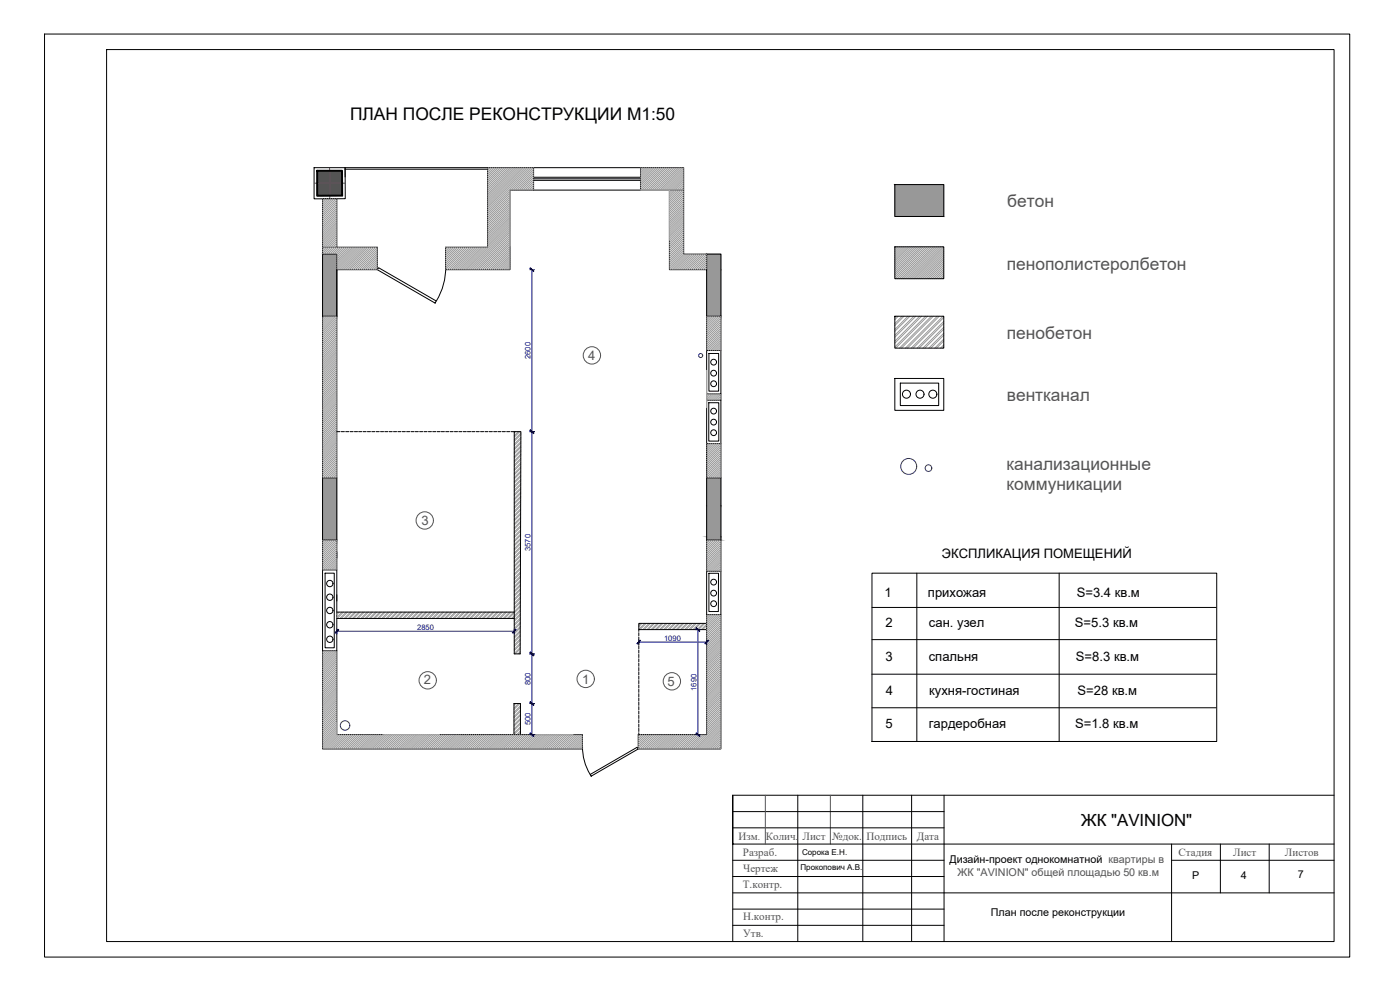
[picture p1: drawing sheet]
<svg xmlns="http://www.w3.org/2000/svg" width="420mm" height="297mm" viewBox="0 0 420 297" stroke-linecap="round" stroke-linejoin="round" font-family="sans-serif">
<path d="M13.4 10.2h391.7v277h-391.7zM32 14.9h368.4v267.6h-368.4z" fill="none" stroke="#000" stroke-width=".3"/>
<!-- layer: RAMKA0 -->
<g fill="none" stroke="#000" stroke-width=".3">
<path d="M219.9 238.6h180.5M239.4 238.6v43.9M258.9 238.6v43.9M273.6 238.6v43.9M283.3 238.6v43.9M219.9 258.1h63.4M219.9 248.4h63.4M219.9 243.5h63.4M351.6 253.3v29.2M351.6 258.1h48.8M366.3 253.3v14.6M380.9 253.3v14.6"/>
<path d="M400.4 253.3h-180.5v-14.7v43.9M219.9 267.9h180.5M219.9 263h63.4M219.9 272.8h63.4M219.9 277.6h63.4"/>
</g>
<path d="M229.7 238.6v14.7M249.2 238.6v14.7" fill="none" stroke="#545454" stroke-width=".3"/>
<g fill="#989898" stroke="#989898" stroke-width=".3">
<path d="M268.5 55.4l14.7 9.6v-9.6zM268.5 55.4l14.7 9.6h-14.7z"/>
<path d="M212.1 76.2l4.3 4.7v-4.7zM212.1 76.2l4.3 4.7h-4.3z"/>
<path d="M96.8 76.2l4.3 4.7v-4.7zM96.8 76.2l4.3 4.7h-4.3z"/>
<path d="M212.1 80.9l4.3 14v-14zM212.1 80.9l4.3 14h-4.3z"/>
<path d="M96.8 80.9l4.3 14v-14zM96.8 80.9l4.3 14h-4.3z"/>
<path d="M212.1 143.4l4.3 8.4v-8.4zM212.1 143.4l4.3 8.4h-4.3z"/>
<path d="M212.1 151.8l4.3 9.3v-9.3zM212.1 151.8l4.3 9.3h-4.3z"/>
<path d="M212.1 161.1l4.3 .9v-.9zM212.1 161.1l4.3 .9h-4.3z"/>
<path d="M96.8 143.4l4.3 18.6v-18.6zM96.8 143.4l4.3 18.6h-4.3z"/>
</g>
<g fill="none" stroke="#000" stroke-width=".3">
<path d="M103.6 50.3h42.7M103.6 50.8h42.7M160.1 53.7h32.1M160.1 54.1h32.1M160.1 53.2h32.1M268.5 55.4h14.7v9.6h-14.7zM268.5 74.1h14.7v9.5h-14.7zM268.5 94.9h14.7v9.6h-14.7zM212.8 106.1h2.9v11.3h-2.9zM268.5 113.6h14.7v9.5h-14.7zM270.2 114.9h11.5v6.8h-11.5zM101.1 129.5h1"/>
<path d="M102.4 129.5h1M103.7 129.5h1M105.1 129.5h.9M106.4 129.5h.9M107.6 129.5h1M109 129.5h.9M110.3 129.5h.9M111.6 129.5h.9M112.9 129.5h.9M114.2 129.5h.9M115.5 129.5h.9M116.8 129.5h.9"/>
<path d="M118.1 129.5h.9M119.4 129.5h.9M120.7 129.5h1M122 129.5h1M123.3 129.5h1M124.6 129.5h.9M125.9 129.5h1M127.2 129.5h1M128.6 129.5h.9M129.9 129.5h.9M131.2 129.5h.9M132.4 129.5h1"/>
<path d="M133.8 129.5h.9M135.1 129.5h.9M136.4 129.5h.9M137.7 129.5h.9M139 129.5h.9M140.3 129.5h1M141.6 129.5h.9M142.9 129.5h.9M144.2 129.5h.9M145.5 129.5h1M146.8 129.5h1M148.2 129.5h.9"/>
<path d="M149.4 129.5h1M150.7 129.5h1M152 129.5h1M153.4 129.5h.9M212.7 120.8h3v11.5h-3zM97.6 172h2.7v22.4h-2.7zM212.8 172h2.8v11.5h-2.8zM261.7 172h103.5v50.5h-103.5zM275.2 172v50.5M317.9 172v50.5M191.7 188.9v.6M191.7 189.8v1"/>
<path d="M191.7 191.1v1M191.7 192.5v.9M191.7 193.7v1M191.7 195v1M191.7 196.4v.9M191.7 197.7v.9M191.7 199v.9M261.7 182.3h103.3M261.7 191.9h103.3M191.7 200.3v.9M191.7 201.6v.9M191.7 202.9v.9"/>
<path d="M191.7 204.2v.9M191.7 205.5v.9M191.7 206.8v.9M191.7 208.1v1M191.7 209.4v1M191.7 210.7v.9M191.7 212v1M191.7 213.3v1M191.7 214.6v1M191.7 216v.9M191.7 217.3v.9M191.7 218.5v1"/>
<path d="M191.7 219.9v.5M261.6 202.3h103.4M261.7 212.4h103.3M261.7 222.5h103.3"/>
<circle cx="214.2" cy="112" r=".87"/>
<circle cx="214.2" cy="108.7" r=".87"/>
<circle cx="214.2" cy="115.1" r=".87"/>
<circle cx="272" cy="118.3" r="1.21"/>
<circle cx="276.1" cy="118.3" r="1.21"/>
<circle cx="280" cy="118.3" r="1.21"/>
<circle cx="214.2" cy="123.4" r=".87"/>
<circle cx="214.2" cy="126.7" r=".87"/>
<circle cx="214.2" cy="129.8" r=".87"/>
<circle cx="99" cy="179.2" r=".95"/>
<circle cx="99" cy="175.1" r=".95"/>
<circle cx="214.2" cy="174.7" r=".87"/>
<circle cx="214.2" cy="178" r=".87"/>
<circle cx="99" cy="183.2" r=".95"/>
<circle cx="99" cy="191.8" r=".95"/>
<circle cx="99" cy="187.4" r=".95"/>
<circle cx="214.2" cy="181.1" r=".87"/>
</g>
<g fill="none" stroke="#989898" stroke-width=".3">
<path d="M96.8 59.6v.1M97.4 59.6l-.6 .7M98 59.6l-1.2 1.2M98.6 59.6l-1.8 1.8M99.2 59.6l-2.4 2.4M99.8 59.6l-3 3M100.4 59.6l-3.6 3.6M101 59.6l-4.2 4.2M146.6 50.3l-.3 .3M147.2 50.3l-.9 .9M147.8 50.3l-1.5 1.5M148.4 50.3l-2.1 2.1"/>
<path d="M149 50.3l-2.7 2.7M149.5 50.3l-3.2 3.3M150.1 50.3l-3.8 3.9M150.7 50.3l-4.4 4.4M151.3 50.3l-5 5M151.9 50.3l-5.6 5.6M152.5 50.3l-6.2 6.2M153.1 57.4l-6.8 6.7M153.1 57.9l-6.8 6.8M153.1 58.5l-6.8 6.8M153.1 59.1l-6.8 6.8M153.1 59.7l-6.8 6.7"/>
<path d="M153.1 50.3l-6.8 6.8M153.7 50.3l-7.4 7.4M154.2 50.3l-7.9 8M154.8 50.3l-8.5 8.5M155.4 50.3l-9.1 9.1M156 50.3l-9.7 9.7M156.6 50.3l-10.3 10.3M157.2 50.3l-10.9 10.9M157.8 50.3l-11.5 11.5M158.4 50.3l-12.1 12M158.9 50.3l-12.6 12.6M159.5 50.3l-13.2 13.2"/>
<path d="M160.1 50.3l-6.7 6.7M160.1 50.9l-6.1 6.1M160.1 51.5l-5.5 5.5M160.1 52.1l-4.9 4.9M160.1 52.6l-4.3 4.4M160.1 53.2l-3.8 3.8M160.1 53.8l-3.2 3.2M160.1 54.4l-2.6 2.6M160.1 55l-2 2M160.1 55.6l-1.4 1.4M160.1 56.1l-.8 .9M160.1 56.7l-.3 .3"/>
<path d="M192.3 50.3l-.1 .2M192.9 50.3l-.7 .8M193.5 50.3l-1.3 1.4M194.1 50.3l-1.9 1.9M194.7 50.3l-2.5 2.5M195.3 50.3l-3.1 3.1M195.9 50.3l-3.7 3.7M196.5 50.3l-4.3 4.3M197 50.3l-4.8 4.9M197.6 50.3l-5.4 5.4M198.2 50.3l-6 6M198.8 50.3l-6.6 6.6"/>
<path d="M199.4 50.3l-6.7 6.7M200 50.3l-6.7 6.7M200.6 50.3l-6.7 6.7M201.2 50.3l-6.7 6.7M201.7 50.3l-6.7 6.7M202.3 50.3l-6.7 6.7M202.9 50.3l-6.7 6.7M203.5 50.3l-6.7 6.7M204.1 50.3l-6.7 6.7M204.7 50.3l-6.7 6.7M205.2 53.4l-4.3 4.2M205.2 53.9l-4.3 4.3"/>
<path d="M205.2 54.5l-4.3 4.3M205.2 55.1l-4.3 4.3M205.2 55.7l-4.3 4.3M205.2 56.3l-4.3 4.3M205.2 56.9l-4.3 4.2M205.2 50.4l-6.7 6.6M205.2 51l-6.1 6M205.2 51.6l-5.5 5.4M205.2 52.2l-4.9 4.8M205.2 52.8l-4.3 4.2M205.2 57.4l-4.3 4.3M205.2 58l-4.3 4.3"/>
<path d="M205.2 58.6l-4.3 4.3M205.2 59.2l-4.3 4.3M205.2 59.8l-4.3 4.3M101.1 70.1l-4.3 4.3M101.1 70.6l-4.3 4.3M101.1 71.2l-4.3 4.3M101.1 71.8l-4.3 4.3M101.1 72.4l-3.8 3.8M101.1 73l-3.2 3.2M101.1 73.6l-2.7 2.6M101.1 60.1l-4.3 4.3M101.1 60.7l-4.3 4.3"/>
<path d="M101.1 61.3l-4.3 4.2M101.1 61.9l-4.3 4.2M101.1 62.5l-4.3 4.2M101.1 63l-4.3 4.3M101.1 63.6l-4.3 4.3M101.1 64.2l-4.3 4.3M101.1 64.8l-4.3 4.3M101.1 65.4l-4.3 4.3M101.1 66l-4.3 4.2M101.1 66.6l-4.3 4.2M101.1 67.1l-4.3 4.3M101.1 67.7l-4.3 4.3"/>
<path d="M101.1 68.3l-4.3 4.3M101.1 68.9l-4.3 4.3M101.1 69.5l-4.3 4.3M101.1 74.2l-2.1 2M101.7 74.2l-2.1 2M102.2 74.2l-2 2M102.8 74.2l-2 2M103.4 74.2l-2.3 2.3M104 74.2l-2.9 2.9M104.6 74.2l-3.5 3.5M105.2 74.2l-4.1 4.1M105.8 74.2l-4.7 4.6"/>
<path d="M106.3 74.2l-5.2 5.2M106.9 74.2l-5.8 5.8M107.5 74.2l-6.4 6.4M108.1 74.2l-6.7 6.7M108.7 74.2l-6.7 6.7M109.3 74.2l-6.7 6.7M109.9 74.2l-6.7 6.7M110.4 74.2l-6.7 6.7M111 74.2l-6.7 6.7M111.6 74.2l-6.7 6.7M112.2 74.2l-6.7 6.7M112.8 74.2l-6.7 6.7"/>
<path d="M113.2 74.4l-6.5 6.5M113.2 74.9l-5.9 6M113.2 75.5l-5.3 5.4M113.2 76.1l-4.8 4.8M113.2 76.7l-4.2 4.2M113.2 77.3l-3.6 3.6M113.2 77.9l-3 3M113.2 78.5l-2.4 2.4M113.2 79.1l-1.8 1.8M113.2 79.6l-1.2 1.3M133.9 74.2l-.2 .2M134.5 74.2l-.8 .7"/>
<path d="M135.1 74.2l-1.4 1.3M135.7 74.2l-2 1.9M136.3 74.2l-2.6 2.5M136.8 74.2l-3.1 3.1M137.4 74.2l-3.7 3.7M138 74.2l-4.3 4.3M138.6 74.2l-4.9 4.9M139.2 74.2l-5.5 5.4M139.8 74.2l-6.1 6M140.4 74.2l-6.7 6.6M141 74.2l-6.8 6.7M141.5 74.2l-6.7 6.7"/>
<path d="M142.1 74.2l-6.7 6.7M142.7 74.2l-6.7 6.7M143.3 74.2l-6.7 6.7M143.9 74.2l-6.8 6.7M144.5 74.2l-6.8 6.7M145 74.2l-6.7 6.7M145.6 74.2l-6.7 6.7M146.2 74.2l-6.7 6.7M153.1 60.3l-6.8 6.7M153.1 60.9l-6.8 6.7M153.1 61.4l-6.8 6.8M153.1 62l-6.8 6.8"/>
<path d="M153.1 62.6l-6.8 6.8M153.1 63.2l-6.8 6.8M153.1 63.8l-6.8 6.7M153.1 64.4l-6.8 6.7M153.1 65l-6.8 6.7M153.1 65.5l-6.8 6.8M153.1 66.1l-6.8 6.8M153.1 66.7l-6.8 6.8M153.1 67.3l-6.8 6.8M153.1 67.9l-13 13M153.1 68.5l-12.4 12.4M153.1 69.1l-11.8 11.8"/>
<path d="M153.1 69.7l-11.3 11.2M153.1 70.2l-10.7 10.7M153.1 70.8l-10.1 10.1M153.1 71.4l-9.5 9.5M153.1 72l-8.9 8.9M153.1 72.6l-8.3 8.3M153.1 73.2l-7.7 7.7M153.1 73.8l-7.1 7.1M153.1 74.4l-6.6 6.5M153.1 74.9l-6 6M153.1 75.5l-5.4 5.4M153.1 76.1l-4.8 4.8"/>
<path d="M153.1 76.7l-4.2 4.2M153.1 77.3l-3.6 3.6M153.1 77.9l-3 3M153.1 78.5l-2.4 2.4M153.1 79.1l-1.9 1.8M153.1 79.6l-1.3 1.3M205.2 60.4l-4.3 4.3M205.2 61l-4.3 4.2M205.2 61.5l-4.3 4.3M205.2 62.1l-4.3 4.3M205.2 62.7l-4.3 4.3M205.2 63.3l-4.3 4.3"/>
<path d="M205.2 63.9l-4.3 4.3M205.2 64.5l-4.3 4.3M205.2 65l-4.3 4.4M205.2 65.6l-4.3 4.3M205.2 66.2l-4.3 4.3M205.2 66.8l-4.3 4.3M205.2 67.4l-4.3 4.3M205.2 68l-4.3 4.3M205.2 68.6l-4.3 4.3M205.2 69.1l-4.3 4.4M205.2 69.7l-4.3 4.4M205.2 70.3l-4.3 4.3"/>
<path d="M205.2 70.9l-4.3 4.3M205.2 71.5l-4.3 4.3M205.2 72.1l-4.3 4.3M205.2 72.7l-4.3 4.3M205.2 73.3l-4.3 4.3M205.2 73.8l-4.3 4.4M205.2 74.4l-4.3 4.3M205.2 75l-4.3 4.3M205.2 75.6l-4.3 4.3M205.2 76.2l-4.3 4.3M205.7 76.2l-4.6 4.7M206.3 76.2l-4.6 4.7"/>
<path d="M206.9 76.2l-4.7 4.7M207.5 76.2l-4.7 4.7M208.1 76.2l-4.7 4.7M208.6 76.2l-4.6 4.7M209.2 76.2l-4.6 4.7M209.8 76.2l-4.6 4.7M210.4 76.2l-4.6 4.7M211 76.2l-4.7 4.7M211.6 76.2l-4.7 4.7M212.1 79.3l-1.7 1.6M212.1 76.3l-4.6 4.6M212.1 76.9l-4 4"/>
<path d="M212.1 77.5l-3.4 3.4M212.1 78.1l-2.8 2.8M212.1 78.7l-2.3 2.2M212.1 79.9l-1.1 1M268.9 74.1l-.4 .3M269.4 74.1l-.9 .8M270 74.1l-1.5 1.4M270.6 74.1l-2.1 2M271.2 74.1l-2.7 2.6M271.8 74.1l-3.3 3.2M272.4 74.1l-3.9 3.8M273 74.1l-4.5 4.4"/>
<path d="M273.5 74.1l-5 5M274.1 74.1l-5.6 5.5M274.7 74.1l-6.2 6.1M275.3 74.1l-6.8 6.7M275.9 74.1l-7.4 7.3M276.5 74.1l-8 7.9M277.1 74.1l-8.6 8.5M277.7 74.1l-9.2 9.1M278.2 74.1l-9.5 9.5M278.8 74.1l-9.5 9.5M279.4 74.1l-9.5 9.5M280 74.1l-9.5 9.5"/>
<path d="M280.6 74.1l-9.6 9.5M281.2 74.1l-9.6 9.5M281.8 74.1l-9.6 9.5M282.3 74.1l-9.5 9.5M282.9 74.1l-9.5 9.5M283.2 74.3l-9.2 9.3M283.2 74.9l-8.7 8.7M283.2 75.5l-8.1 8.1M283.2 76.1l-7.5 7.5M283.2 76.7l-6.9 6.9M283.2 77.3l-6.3 6.3M283.2 77.8l-5.7 5.8"/>
<path d="M283.2 78.4l-5.1 5.2M283.2 79l-4.6 4.6M283.2 79.6l-4 4M97.4 94.9l-.6 .6M97.9 94.9l-1.1 1.1M98.5 94.9l-1.7 1.7M99.1 94.9l-2.3 2.3M99.7 94.9l-2.9 2.9M100.3 94.9l-3.5 3.5M100.9 94.9l-4.1 4.1M101.1 95.3l-4.3 4.2M101.1 95.9l-4.3 4.2"/>
<path d="M101.1 96.4l-4.3 4.3M101.1 97l-4.3 4.3M101.1 97.6l-4.3 4.3M101.1 98.2l-4.3 4.3M101.1 98.8l-4.3 4.3M101.1 99.4l-4.3 4.2M101.1 100l-4.3 4.2M113.2 80.2l-.7 .7M113.2 80.8l-.1 .1M153.1 80.2l-.7 .7M153.1 80.8l-.1 .1M212.1 80.4l-.5 .5"/>
<path d="M212.3 94.9l-.2 .2M212.9 94.9l-.8 .8M213.4 94.9l-1.3 1.4M214 94.9l-1.9 1.9M214.6 94.9l-2.5 2.5M215.2 94.9l-3.1 3.1M215.8 94.9l-3.7 3.7M216.4 94.9l-4.3 4.3M216.4 95.5l-4.3 4.3M216.4 96.1l-4.3 4.3M216.4 96.7l-4.3 4.2M216.4 97.3l-4.3 4.2"/>
<path d="M216.4 97.8l-4.3 4.3M216.4 98.4l-4.3 4.3M216.4 99l-4.3 4.3M216.4 99.6l-4.3 4.3M269 94.9l-.5 .4M269.6 94.9l-1.1 1M270.7 94.9l-2.2 2.2M271.3 94.9l-2.8 2.8M272.5 94.9l-4 4M273.1 94.9l-4.6 4.5M274.3 94.9l-5.8 5.7M274.9 94.9l-6.4 6.3"/>
<path d="M276 94.9l-7.5 7.5M276.6 94.9l-8.1 8.1M277.8 94.9l-9.3 9.2M278.4 94.9l-9.6 9.6M279.5 94.9l-9.6 9.6M280.1 94.9l-9.6 9.6M281.3 94.9l-9.6 9.6M281.9 94.9l-9.6 9.6M283 94.9l-9.5 9.6M283.2 80.2l-3.4 3.4M283.2 80.8l-2.8 2.8M283.2 81.3l-2.2 2.3"/>
<path d="M283.2 81.9l-1.6 1.7M283.2 82.5l-1 1.1M283.2 83.1l-.5 .5M283.2 96.4l-8 8.1M283.2 98.2l-6.2 6.3M283.2 100l-4.4 4.5M283.2 95.3l-9.1 9.2M283.2 97l-7.4 7.5M283.2 98.8l-5.6 5.7M101.1 100.6l-4.3 4.2M101.1 101.1l-4.3 4.3M101.1 101.7l-4.3 4.3"/>
<path d="M101.1 102.3l-4.3 4.3M101.1 102.9l-4.3 4.3M101.1 103.5l-4.3 4.3M101.1 104.1l-4.3 4.2M101.1 104.7l-4.3 4.2M101.1 105.3l-4.3 4.2M101.1 105.8l-4.3 4.3M101.1 106.4l-4.3 4.3M101.1 107l-4.3 4.3M101.1 107.6l-4.3 4.3M101.1 108.2l-4.3 4.3M101.1 108.8l-4.3 4.2"/>
<path d="M101.1 109.4l-4.3 4.2M101.1 109.9l-4.3 4.3M101.1 110.5l-4.3 4.3M101.1 111.1l-4.3 4.3M101.1 111.7l-4.3 4.3M101.1 112.3l-4.3 4.3M101.1 112.9l-4.3 4.3M101.1 113.4l-4.3 4.3M101.1 114l-4.3 4.3M101.1 114.6l-4.3 4.3M101.1 115.2l-4.3 4.3M101.1 115.8l-4.3 4.3"/>
<path d="M101.1 116.4l-4.3 4.3M101.1 117l-4.3 4.3M101.1 117.5l-4.3 4.3M101.1 118.1l-4.3 4.3M101.1 118.7l-4.3 4.3M101.1 119.3l-4.3 4.3M101.1 119.9l-4.3 4.3M212.4 118.2l-.3 .3M213 118.2l-.9 .9M213.6 118.2l-1.5 1.5M214.2 118.2l-1.9 1.9M214.7 118.2l-1.8 1.9"/>
<path d="M215.3 118.2l-1.8 1.9M215.9 118.2l-1.8 1.9M216.4 104.3l-.9 .8M216.4 100.2l-4.3 4.3M216.4 100.8l-4.3 4.2M216.4 101.4l-3.8 3.7M216.4 102l-3.2 3.1M216.4 102.5l-2.7 2.6M216.4 103.1l-2.1 2M216.4 103.7l-1.5 1.4M216.4 104.9l-.3 .2M216.4 118.3l-1.7 1.8"/>
<path d="M216.4 118.9l-1.1 1.2M216.4 119.5l-.6 .6M283.2 101.7l-2.7 2.8M283.2 103.5l-.9 1M283.2 100.6l-3.9 3.9M283.2 102.3l-2.1 2.2M283.2 104.1l-.3 .4M101.1 120.5l-4.3 4.3M101.1 121l-4.3 4.4M101.1 121.6l-4.3 4.4M101.1 122.2l-4.3 4.3M101.1 122.8l-4.3 4.3"/>
<path d="M101.1 123.4l-4.3 4.3M101.1 124l-4.3 4.3M101.1 124.6l-4.3 4.3M101.1 125.2l-4.3 4.3M101.1 125.7l-4.3 4.4M101.1 126.3l-4.3 4.3M101.1 126.9l-4.3 4.3M101.1 127.5l-4.3 4.3M101.1 128.1l-4.3 4.3M101.1 128.7l-4.3 4.3M101.1 129.3l-4.3 4.3M101.1 129.9l-4.3 4.3"/>
<path d="M101.1 130.4l-4.3 4.3M101.1 131l-4.3 4.3M101.1 131.6l-4.3 4.3M101.1 132.2l-4.3 4.3M101.1 132.8l-4.3 4.3M101.1 133.4l-4.3 4.3M101.1 134l-4.3 4.2M101.1 134.5l-4.3 4.3M101.1 135.1l-4.3 4.3M101.1 135.7l-4.3 4.3M101.1 136.3l-4.3 4.3M101.1 136.9l-4.3 4.3"/>
<path d="M101.1 137.5l-4.3 4.3M101.1 138.1l-4.3 4.2M101.1 138.7l-4.3 4.2M101.1 139.2l-4.2 4.2M101.1 139.8l-3.6 3.6M154.7 129.5l-.4 .4M155.6 129.5l-1.3 1.2M156 129.5l-1.7 1.7M156.3 137.6l-2 1.9M156.3 138.8l-2 2M156.3 136.7l-2 2M156.3 138l-2 1.9"/>
<path d="M156.3 139.2l-2 2M156.3 130l-2 2M156.3 131.2l-2 2M156.3 132.5l-2 2M156.3 133.8l-2 1.9M156.3 135l-2 2M156.3 136.3l-2 2M156.3 130.4l-2 2M156.3 131.7l-2 2M156.3 132.9l-2 2M156.3 134.2l-2 2M156.3 135.4l-2 2"/>
<path d="M212.2 133.1l-.1 .1M212.8 133.1l-.7 .7M213.3 133.1l-1.2 1.3M213.9 133.1l-1.8 1.9M214.5 133.1l-2.4 2.4M215.1 133.1l-3 3M215.7 133.1l-3.6 3.6M216.3 133.1l-4.2 4.2M216.4 135.4l-4.3 4.2M216.4 136.5l-4.3 4.3M216.4 137.1l-4.3 4.3M216.4 133.6l-4.3 4.3"/>
<path d="M216.4 134.2l-4.3 4.3M216.4 134.8l-4.3 4.3M216.4 135.9l-4.3 4.3M216.4 137.7l-4.3 4.3M216.4 138.3l-4.3 4.3M216.4 138.9l-4.3 4.3M216.4 139.5l-3.9 3.9M101.1 140.4l-3 3M101.1 141l-2.4 2.4M101.1 141.6l-1.8 1.8M101.1 142.2l-1.2 1.2M101.1 142.8l-.7 .6"/>
<path d="M101.1 143.4h-.1M156.2 150.2l-1.9 1.9M156.2 151.4l-1.9 1.9M156.2 151.8l-1.9 2M156.2 152.7l-1.9 1.9M156.2 153.9l-1.9 1.9M156.2 155.2l-1.9 1.9M156.2 156.4l-1.9 2M156.2 157.7l-1.9 1.9M156.2 159l-1.9 1.9M156.2 150.6l-1.9 1.9M156.2 153.1l-1.9 1.9"/>
<path d="M156.2 154.4l-1.9 1.9M156.2 155.6l-1.9 1.9M156.2 156.9l-1.9 1.9M156.2 158.1l-1.9 1.9M156.2 159.4l-1.9 1.9M156.3 140.1l-2 1.9M156.3 141.3l-2 2M156.3 142.6l-2 1.9M156.3 143.9l-2 1.9M156.3 145.1l-2 1.9M156.3 146.4l-2 1.9M156.3 147.6l-2 2"/>
<path d="M156.3 148.9l-2 1.9M156.3 140.5l-2 2M156.3 141.7l-2 2M156.3 143l-2 2M156.3 144.3l-2 1.9M156.3 145.5l-2 2M156.3 146.8l-2 1.9M156.3 148.1l-2 1.9M156.3 149.3l-2 1.9M216.4 140.1l-3.4 3.3M216.4 140.6l-2.8 2.8M216.4 141.2l-2.2 2.2"/>
<path d="M216.4 141.8l-1.6 1.6M216.4 142.4l-1 1M216.4 143l-.4 .4M97.1 162l-.3 .3M97.6 162l-.8 .9M98.2 162l-1.4 1.5M98.8 162l-2 2.1M99.4 162l-2.6 2.6M100 162l-3.2 3.2M100.6 162l-3.8 3.8M101.1 162.1l-4.3 4.3M101.1 162.7l-4.3 4.3"/>
<path d="M101.1 163.3l-4.3 4.3M101.1 163.8l-4.3 4.4M101.1 164.4l-4.3 4.4M101.1 165l-4.3 4.3M101.1 165.6l-4.3 4.3M101.1 166.2l-4.3 4.3M101.1 166.8l-4.2 4.2M101.1 167.4l-3.6 3.6M101.1 168l-3 3M101.1 168.5l-2.4 2.5M101.1 169.1l-1.8 1.9M101.1 169.7l-1.3 1.3"/>
<path d="M101.1 170.3l-.7 .7M101.1 170.9l-.1 .1M156.2 177.9l-1.9 1.8M156.2 179.1l-1.9 1.9M156.2 177.1l-1.9 1.8M156.2 178.3l-1.9 1.8M156.2 179.5l-1.9 1.9M156.2 164l-1.9 1.9M156.2 165.3l-1.9 1.8M156.2 166.6l-1.9 1.8M156.2 167.8l-1.9 1.9M156.2 169.1l-1.9 1.8"/>
<path d="M156.2 170.3l-1.9 1.9M156.2 171.6l-1.9 1.9M156.2 172.8l-1.9 1.9M156.2 174.1l-1.9 1.9M156.2 175.4l-1.9 1.8M156.2 176.6l-1.9 1.8M156.2 164.4l-1.9 1.9M156.2 165.7l-1.9 1.9M156.2 167l-1.9 1.8M156.2 168.2l-1.9 1.9M156.2 169.5l-1.9 1.8M156.2 170.7l-1.9 1.9"/>
<path d="M156.2 172l-1.9 1.9M156.2 173.2l-1.9 1.9M156.2 174.5l-1.9 1.9M156.2 175.8l-1.9 1.8M156.2 160.2l-1.9 2M156.2 161.5l-1.9 1.9M156.2 162.7l-1.9 1.9M156.2 160.7l-1.9 1.8M156.2 161.9l-1.9 1.9M156.2 163.2l-1.9 1.9M212.5 162l-.4 .5M213.1 162l-1 1.1"/>
<path d="M213.7 162l-1.6 1.7M214.3 162l-2.2 2.3M214.9 162l-2.8 2.9M215.5 162l-3.4 3.5M216.1 162l-4 4M216.4 164.1l-4.3 4.3M216.4 162.3l-4.3 4.3M216.4 162.9l-4.3 4.3M216.4 163.5l-4.3 4.3M216.4 164.7l-4.3 4.3M216.4 165.2l-4.3 4.4M216.4 165.8l-4.3 4.4"/>
<path d="M216.4 166.4l-4.3 4.3M216.4 167l-4.3 4.3M216.4 167.6l-3.8 3.8M216.4 168.2l-3.2 3.2M216.4 168.8l-2.6 2.6M216.4 169.3l-2 2.1M216.4 169.9l-1.4 1.5M216.4 170.5l-.9 .9M216.4 171.1l-.3 .3M97.3 195.3l-.5 .4M97.9 195.3l-1.1 1M98.5 195.3l-1.7 1.6"/>
<path d="M99 195.3l-2.2 2.2M99.6 195.3l-2.8 2.7M100.2 195.3l-3.4 3.3M100.8 195.3l-4 3.9M101.1 197.9l-4.3 4.3M101.1 195.5l-4.3 4.3M101.1 196.1l-4.3 4.3M101.1 196.7l-4.3 4.3M101.1 197.3l-4.3 4.3M101.1 198.4l-4.3 4.3M101.1 199l-4.3 4.3M101.1 199.6l-4.3 4.3"/>
<path d="M101.4 183.7l-.3 .3M101.8 183.7l-.7 .7M102.6 183.7l-1.5 1.5M103.1 183.7l-1.9 1.9M103.9 183.7l-1.9 1.9M104.3 183.7l-1.9 1.9M105.1 183.7l-1.8 1.9M105.6 183.7l-1.9 1.9M106.4 183.7l-1.9 1.9M106.8 183.7l-1.8 1.9M107.6 183.7l-1.8 1.9M108.1 183.7l-1.9 1.9"/>
<path d="M108.9 183.7l-1.9 1.9M109.3 183.7l-1.8 1.9M110.2 183.7l-1.9 1.9M110.6 183.7l-1.9 1.9M111.4 183.7l-1.9 1.9M111.8 183.7l-1.8 1.9M112.7 183.7l-1.9 1.9M113.1 183.7l-1.9 1.9M113.9 183.7l-1.8 1.9M114.4 183.7l-1.9 1.9M115.2 183.7l-1.8 1.9M115.6 183.7l-1.9 1.9"/>
<path d="M116.4 183.7l-1.8 1.9M116.9 183.7l-1.9 1.9M117.7 183.7l-1.8 1.9M118.1 183.7l-1.8 1.9M119 183.7l-1.9 1.9M119.4 183.7l-1.9 1.9M120.2 183.7l-1.9 1.9M120.6 183.7l-1.8 1.9M121.5 183.7l-1.9 1.9M121.9 183.7l-1.9 1.9M122.8 183.7l-1.9 1.9M123.2 183.7l-1.9 1.9"/>
<path d="M124 183.7l-1.9 1.9M124.4 183.7l-1.9 1.9M125.3 183.7l-1.9 1.9M125.7 183.7l-1.9 1.9M126.5 183.7l-1.8 1.9M126.9 183.7l-1.9 1.9M127.7 183.7l-1.8 1.9M128.2 183.7l-1.9 1.9M129 183.7l-1.8 1.9M129.4 183.7l-1.8 1.9M130.3 183.7l-1.9 1.9M130.7 183.7l-1.9 1.9"/>
<path d="M131.5 183.7l-1.8 1.9M131.9 183.7l-1.8 1.9M132.8 183.7l-1.9 1.9M133.2 183.7l-1.9 1.9M134.1 183.7l-1.9 1.9M134.5 183.7l-1.9 1.9M135.3 183.7l-1.9 1.9M135.7 183.7l-1.9 1.9M136.6 183.7l-1.9 1.9M137 183.7l-1.9 1.9M137.8 183.7l-1.8 1.9M138.2 183.7l-1.8 1.9"/>
<path d="M139.1 183.7l-1.9 1.9M139.5 183.7l-1.9 1.9M140.3 183.7l-1.8 1.9M140.7 183.7l-1.8 1.9M141.6 183.7l-1.9 1.9M142 183.7l-1.8 1.9M142.8 183.7l-1.8 1.9M143.2 183.7l-1.8 1.9M144.1 183.7l-1.9 1.9M144.5 183.7l-1.9 1.9M145.4 183.7l-1.9 1.9M145.8 183.7l-1.9 1.9"/>
<path d="M146.6 183.7l-1.9 1.9M147 183.7l-1.9 1.9M147.9 183.7l-1.9 1.9M148.3 183.7l-1.9 1.9M149.1 183.7l-1.8 1.9M149.5 183.7l-1.8 1.9M150.4 183.7l-1.9 1.9M150.8 183.7l-1.9 1.9M151.6 183.7l-1.8 1.9M152 183.7l-1.8 1.9M152.9 183.7l-1.9 1.9M153.3 183.7l-1.8 1.9"/>
<path d="M154.2 183.7l-1.9 1.9M156.1 192.2l-1.8 1.7M156.1 190.5l-1.8 1.8M156.1 191.7l-1.8 1.8M156.1 193l-1.8 1.8M156.1 194.3l-1.8 1.8M156.1 195.5l-.6 .7M156.1 190.9l-1.8 1.8M156.1 193.4l-1.8 1.8M156.1 194.7l-1.5 1.5M156.1 195.9l-.2 .3M156.2 182.9l-2.7 2.7"/>
<path d="M156.2 182.1l-3.5 3.5M156.2 183.4l-2.2 2.2M156.2 180.4l-1.9 1.8M156.2 181.7l-1.9 1.8M156.2 184.2l-1.9 1.8M156.2 185.4l-1.9 1.9M156.2 186.7l-1.9 1.8M156.2 188l-1.9 1.8M156.2 189.2l-1.9 1.8M156.2 180.8l-1.9 1.8M156.2 184.6l-1.9 1.8M156.2 185.9l-1.9 1.8"/>
<path d="M156.2 187.1l-1.9 1.8M156.2 188.4l-1.9 1.8M156.2 189.6l-1.9 1.8M192.3 187l-.6 .6M192.6 187l-.9 1M193.5 187l-1.8 1.8M193.9 187l-1.8 1.9M194.8 187l-1.9 1.9M195.2 187l-1.9 1.9M196 187l-1.8 1.9M196.4 187l-1.9 1.9M197.3 187l-1.9 1.9"/>
<path d="M197.7 187l-1.9 1.9M198.5 187l-1.8 1.9M199 187l-1.9 1.9M199.8 187l-1.9 1.9M200.2 187l-1.9 1.9M201 187l-1.8 1.9M201.5 187l-1.9 1.9M202.3 187l-1.9 1.9M202.7 187l-1.8 1.9M203.6 187l-1.9 1.9M204 187l-1.9 1.9M204.8 187l-1.9 1.9"/>
<path d="M205.2 187l-1.8 1.9M206.1 187l-1.9 1.9M206.5 187l-1.9 1.9M207.3 187l-1.8 1.9M207.8 187l-1.9 1.9M208.6 187l-1.9 1.9M209 187l-1.9 1.9M209.8 187l-1.8 1.9M210.3 187l-1.9 1.9M211.1 187l-1.9 1.9M211.5 187l-1.8 1.9M212.1 187.3l-1.6 1.6"/>
<path d="M212.1 188.6l-.4 .3M212.5 184.4l-.4 .4M213 184.4l-.9 1M213.6 184.4l-1.5 1.5M214.2 184.4l-2.1 2.1M214.8 184.4l-2.7 2.7M215.4 184.4l-4.5 4.5M216 184.4l-3.9 3.9M216.4 184.6l-4.3 4.3M216.4 185.2l-4.3 4.3M216.4 185.8l-4.3 4.2M216.4 186.4l-4.3 4.2"/>
<path d="M216.4 187l-4.3 4.2M216.4 187.6l-4.3 4.2M216.4 188.1l-4.3 4.3M216.4 188.7l-4.3 4.3M216.4 189.3l-4.3 4.3M216.4 189.9l-4.3 4.3M216.4 190.5l-4.3 4.2M216.4 191.1l-4.3 4.2M216.4 191.7l-4.3 4.2M216.4 192.2l-4.3 4.3M216.4 192.8l-4.3 4.3M216.4 193.4l-4.3 4.3"/>
<path d="M216.4 194l-4.3 4.3M216.4 194.6l-4.3 4.3M216.4 195.2l-4.3 4.2M216.4 195.7l-4.3 4.3M216.4 196.3l-4.3 4.3M216.4 196.9l-4.3 4.3M216.4 197.5l-4.3 4.3M216.4 198.1l-4.3 4.3M216.4 198.7l-4.3 4.3M216.4 199.3l-4.3 4.3M216.4 199.8l-4.3 4.3M101.1 215.4l-4.3 4.3"/>
<path d="M101.1 202l-4.3 4.3M101.1 219.6l-4.3 4.2M101.1 200.2l-4.3 4.3M101.1 200.8l-4.3 4.3M101.1 201.4l-4.3 4.3M101.1 202.5l-4.3 4.4M101.1 203.1l-4.3 4.3M101.1 203.7l-4.3 4.3M101.1 204.3l-4.3 4.3M101.1 204.9l-4.3 4.3M101.1 205.5l-4.3 4.3M101.1 206.1l-4.3 4.3"/>
<path d="M101.1 206.6l-4.3 4.4M101.1 207.2l-4.3 4.4M101.1 207.8l-4.3 4.3M101.1 208.4l-4.3 4.3M101.1 209l-4.3 4.3M101.1 209.6l-4.3 4.3M101.1 210.2l-4.3 4.3M101.1 210.7l-4.3 4.4M101.1 211.3l-4.3 4.4M101.1 211.9l-4.3 4.3M101.1 212.5l-4.3 4.3M101.1 213.1l-4.3 4.3"/>
<path d="M101.1 213.7l-4.3 4.3M101.1 214.3l-4.3 4.3M101.1 214.9l-4.3 4.3M101.1 216l-4.3 4.3M101.1 216.6l-4.3 4.3M101.1 217.2l-4.3 4.3M101.1 217.8l-4.3 4.3M101.1 218.4l-4.3 4.3M101.1 219l-4.3 4.3M154.4 211.1l-.2 .1M154.8 211.1l-.6 .5M155.6 211.1l-1.4 1.3"/>
<path d="M156 211.1l-1.8 1.8M156.2 211.8l-2 1.9M156.2 213l-2 2M156.2 214.3l-2 1.9M156.2 215.5l-2 2M156.2 216.8l-2 2M156.2 218.1l-2 1.9M156.2 219.3l-1.1 1.1M156.2 212.2l-2 1.9M156.2 213.5l-2 1.9M156.2 214.7l-2 1.9M156.2 216l-2 1.9"/>
<path d="M156.2 217.2l-2 1.9M156.2 218.5l-2 1.9M156.2 219.7l-.7 .7M216.4 200.4l-4.3 4.3M216.4 201l-4.3 4.3M216.4 201.6l-4.3 4.3M216.4 202.2l-4.3 4.3M216.4 202.8l-4.3 4.3M216.4 203.4l-4.3 4.3M216.4 203.9l-4.3 4.4M216.4 204.5l-4.3 4.3M216.4 205.1l-4.3 4.3"/>
<path d="M216.4 205.7l-4.3 4.3M216.4 206.3l-4.3 4.3M216.4 206.9l-4.3 4.3M216.4 207.4l-4.3 4.4M216.4 208l-4.3 4.4M216.4 208.6l-4.3 4.4M216.4 209.2l-4.3 4.3M216.4 209.8l-4.3 4.3M216.4 210.4l-4.3 4.3M216.4 211l-4.3 4.3M216.4 211.6l-4.3 4.3M216.4 212.1l-4.3 4.4"/>
<path d="M216.4 212.7l-4.3 4.3M216.4 213.3l-4.3 4.3M216.4 213.9l-4.3 4.3M216.4 214.5l-4.3 4.3M216.4 215.1l-4.3 4.3M216.4 215.7l-4.3 4.3M216.4 216.3l-8.5 8.4M216.4 216.8l-7.9 7.9M216.4 217.4l-7.3 7.3M216.4 218l-6.7 6.7M216.4 218.6l-6.1 6.1M216.4 219.2l-5.6 5.5"/>
<path d="M216.4 219.8l-5 4.9M101.1 220.1l-4.3 4.3M101.4 220.4l-4.3 4.3M102 220.4l-4.3 4.3M102.6 220.4l-4.3 4.3M103.2 220.4l-4.3 4.3M103.7 220.4l-4.2 4.3M104.3 220.4l-4.3 4.3M104.9 220.4l-4.3 4.3M105.5 220.4l-4.3 4.3M106.1 220.4l-4.3 4.3M106.7 220.4l-4.3 4.3"/>
<path d="M107.3 220.4l-4.3 4.3M107.9 220.4l-4.3 4.3M108.4 220.4l-4.3 4.3M109 220.4l-4.3 4.3M109.6 220.4l-4.3 4.3M110.2 220.4l-4.3 4.3M110.8 220.4l-4.3 4.3M111.4 220.4l-4.3 4.3M112 220.4l-4.3 4.3M112.6 220.4l-4.4 4.3M113.1 220.4l-4.3 4.3M113.7 220.4l-4.3 4.3"/>
<path d="M114.3 220.4l-4.3 4.3M114.9 220.4l-4.3 4.3M115.5 220.4l-4.3 4.3M116.1 220.4l-4.4 4.3M116.7 220.4l-4.4 4.3M117.2 220.4l-4.3 4.3M117.8 220.4l-4.3 4.3M118.4 220.4l-4.3 4.3M119 220.4l-4.3 4.3M119.6 220.4l-4.3 4.3M120.2 220.4l-4.3 4.3M120.8 220.4l-4.4 4.3"/>
<path d="M121.3 220.4l-4.3 4.3M121.9 220.4l-4.3 4.3M122.5 220.4l-4.3 4.3M123.1 220.4l-4.3 4.3M123.7 220.4l-4.3 4.3M124.3 220.4l-4.3 4.3M124.9 220.4l-4.3 4.3M125.4 220.4l-4.3 4.3M126 220.4l-4.3 4.3M126.6 220.4l-4.3 4.3M127.2 220.4l-4.3 4.3M127.8 220.4l-4.3 4.3"/>
<path d="M128.4 220.4l-4.3 4.3M129 220.4l-4.3 4.3M129.5 220.4l-4.2 4.3M130.1 220.4l-4.3 4.3M130.7 220.4l-4.3 4.3M131.3 220.4l-4.3 4.3M131.9 220.4l-4.3 4.3M132.5 220.4l-4.3 4.3M133 220.4l-4.2 4.3M133.6 220.4l-4.2 4.3M134.2 220.4l-4.3 4.3M134.8 220.4l-4.3 4.3"/>
<path d="M135.4 220.4l-4.3 4.3M136 220.4l-4.3 4.3M136.6 220.4l-4.3 4.3M137.1 220.4l-4.2 4.3M137.7 220.4l-4.2 4.3M138.3 220.4l-4.2 4.3M138.9 220.4l-4.3 4.3M139.5 220.4l-4.3 4.3M140.1 220.4l-4.3 4.3M140.7 220.4l-4.3 4.3M141.3 220.4l-4.3 4.3M141.8 220.4l-4.2 4.3"/>
<path d="M142.4 220.4l-4.2 4.3M143 220.4l-4.2 4.3M143.6 220.4l-4.3 4.3M144.2 220.4l-4.3 4.3M144.8 220.4l-4.3 4.3M145.4 220.4l-4.3 4.3M146 220.4l-4.3 4.3M146.5 220.4l-4.2 4.3M147.1 220.4l-4.3 4.3M147.7 220.4l-4.3 4.3M148.3 220.4l-4.3 4.3M148.9 220.4l-4.3 4.3"/>
<path d="M149.5 220.4l-4.3 4.3M150.1 220.4l-4.3 4.3M150.7 220.4l-4.3 4.3M151.2 220.4l-4.3 4.3M151.8 220.4l-4.3 4.3M152.4 220.4l-4.3 4.3M153 220.4l-4.3 4.3M153.6 220.4l-4.3 4.3M154.2 220.4l-4.3 4.3M154.8 220.4l-4.3 4.3M155.3 220.4l-4.3 4.3M155.9 220.4l-4.3 4.3"/>
<path d="M156.5 220.4l-4.3 4.3M157.1 220.4l-4.3 4.3M157.7 220.4l-4.3 4.3M158.3 220.4l-4.3 4.3M158.9 220.4l-4.4 4.3M159.5 220.4l-4.4 4.3M160 220.4l-4.3 4.3M160.6 220.4l-4.3 4.3M161.2 220.4l-4.3 4.3M161.8 220.4l-4.3 4.3M162.4 220.4l-4.3 4.3M163 220.4l-4.3 4.3"/>
<path d="M163.6 220.4l-4.4 4.3M164.1 220.4l-4.3 4.3M164.7 220.4l-4.3 4.3M165.3 220.4l-4.3 4.3M165.9 220.4l-4.3 4.3M166.5 220.4l-4.3 4.3M167.1 220.4l-4.3 4.3M167.7 220.4l-4.3 4.3M168.2 220.4l-4.3 4.3M168.8 220.4l-4.3 4.3M169.4 220.4l-4.3 4.3M170 220.4l-4.3 4.3"/>
<path d="M170.6 220.4l-4.3 4.3M171.2 220.4l-4.3 4.3M171.7 220.4l-4.2 4.3M172.3 220.4l-4.3 4.3M172.9 220.4l-4.3 4.3M173.5 220.4l-4.3 4.3M174.1 220.4l-4.3 4.3M174.7 220.4l-4.3 4.3M174.8 222.1l-2.6 2.6M174.8 220.9l-3.8 3.8M174.8 221.5l-3.2 3.2M174.8 222.7l-2.1 2"/>
<path d="M174.8 223.3l-1.5 1.4M174.8 223.9l-.9 .8M174.8 224.4l-.3 .3M191.7 220.4l-.2 .1M192.3 220.4l-.8 .7M192.9 220.4l-1.4 1.3M193.4 220.4l-1.9 1.9M194 220.4l-2.5 2.5M194.6 220.4l-3.1 3.1M195.2 220.4l-3.7 3.7M195.8 220.4l-4.3 4.2M196.4 220.4l-4.3 4.3"/>
<path d="M197 220.4l-4.3 4.3M197.6 220.4l-4.3 4.3M198.1 220.4l-4.3 4.3M198.7 220.4l-4.3 4.3M199.3 220.4l-4.3 4.3M199.9 220.4l-4.3 4.3M200.5 220.4l-4.3 4.3M201.1 220.4l-4.3 4.3M201.7 220.4l-4.4 4.3M202.3 220.4l-4.4 4.3M202.8 220.4l-4.3 4.3M203.4 220.4l-4.3 4.3"/>
<path d="M204 220.4l-4.3 4.3M204.6 220.4l-4.3 4.3M205.2 220.4l-4.3 4.3M205.8 220.4l-4.3 4.3M206.4 220.4l-4.4 4.3M206.9 220.4l-4.3 4.3M207.5 220.4l-4.3 4.3M208.1 220.4l-4.3 4.3M208.7 220.4l-4.3 4.3M209.3 220.4l-4.3 4.3M209.9 220.4l-4.3 4.3M210.5 220.4l-4.4 4.3"/>
<path d="M211 220.4l-4.3 4.3M211.6 220.4l-4.3 4.3M216.4 220.4l-4.4 4.3M216.4 221l-3.8 3.7M216.4 221.5l-3.2 3.2M216.4 222.1l-2.6 2.6M216.4 222.7l-2 2M216.4 223.3l-1.4 1.4M216.4 223.9l-.9 .8M216.4 224.5l-.3 .2"/>
</g>
<!-- layer: 0 -->
<g fill="none" stroke="#22346e" stroke-width=".3">
<circle cx="210.3" cy="106.7" r=".61"/>
<circle cx="272.7" cy="139.9" r="2.39"/>
<circle cx="278.6" cy="140.5" r=".99"/>
<circle cx="103.6" cy="217.7" r="1.42"/>
</g>
<g fill="none" stroke="#000" stroke-width=".3">
<path d="M103.6 50.3v2.8M146.3 50.3h13.8v6.7h-7v23.9h-19.4v-6.7h12.6zM160.1 50.3h32.1v6.7h-32.1M192.2 57h8.7v23.9h11.2v14h4.3v-18.6h-4.3v4.6M192.2 50.3h13v6.7M200.9 57h4.3v19.3h6.9M96.8 76.3v-2.1h16.4v6.7h-12.1v14v-18.6h-4.3v18.6h4.3v48.5M96.8 74.2v-14.6h4.3v14.6M96.8 94.9v48.5M212.1 94.9v10.3h4.3v-10.3M212.1 105.2v13h4.3v-13M212.1 118.2v1.9h4.3v-1.9"/>
<path d="M154.3 129.5h2l-.2 66.7h-1.8zM212.1 120.1v13h4.3v-13M216.4 133.1v51.3h-4.3v-51.3v10.3h4.3M96.8 171v-9h4.3v9M96.8 162v-18.6h4.3v18.6M101.1 165.6v1.8M101.1 178.4v1.9M212.1 162h4.3M212.1 171.4h4.3M96.8 195.3v29.4h78v-4.3h-36.4M101.1 195.3v-24.3h-4.3v24.3h4.3v25.1h73.7M101.1 185.6h53.2"/>
<path d="M101.1 183.7h53.2M212.1 187h-20.4v1.9h20.4M212.1 184.4v36M216.4 184.4v40.3h-24.9v-4.3h20.6h-20.6M154.2 220.4v-9.3h2v9.3"/>
</g>
<path d="M95.2 51.2l7.5 7.5-.1-7.5zM95.2 51.2l7.5 7.5h-7.5z" fill="#545454" stroke="#545454" stroke-width=".3"/>
<path d="M94.5 55h8.9M98.9 50.5l.1 9" fill="none" stroke="#f00" stroke-width=".3"/>
<path d="M95.2 51.2h7.4l.1 7.5h-7.5z" fill="none" stroke="#000" stroke-width=".59"/>
<path d="M94.3 50.3h9.3v9.3l-9.3 .1z" fill="none" stroke="#000" stroke-width=".3"/>
<!-- layer: strih -->
<path d="M133.8 79.9a19.1 19.1 0 0 1-2.8 10.4M174.8 223.9a15.6 15.6 0 0 0 2.3 8.4" fill="none" stroke="#000" stroke-width=".3"/>
<!-- layer: mebeli 2 -->
<path d="M113.6 80.3l17.3 10-.3 .6-17.4-10zM177.1 232.4l14.1-8.2 .3 .5-14.1 8.2z" fill="none" stroke="#000" stroke-width=".3"/>
<path d="M153.1 57v16.8M192.2 57h8.7v14.9M200.9 57v11.2M212.1 111.1v11.2M101.1 216.7v3.7M115.1 220.4h16.8M160.8 220.4h11.2" fill="none" stroke="#bababa" stroke-width=".3"/>
<g fill="none" stroke="#000095" stroke-width=".3">
<path d="M159 80.9h1.4M159.6 80.9v139.5M159 129.5h1.4M101.1 188.7v1.5M101.1 189.4h53.2M154.3 188.7v1.5M159 196.2h1.4M191.7 192v1.5M191.7 192.7h20.4M208.6 188.9h1.5M209.5 188.9v31.5M212.1 192v1.5"/>
<path d="M159 211.1h1.4M159 220.4h1.4M208.6 220.4h1.5"/>
</g>
<!-- layer: 0 -->
<g fill="#000095" stroke="#000095" stroke-width=".3">
<path d="M159.1 220l1.1 .9zM159.1 220l1.1 .9z"/>
<path d="M159.1 210.7l.9 .9 .2-.1zM159.1 210.7l.1-.2 1 1z"/>
<path d="M159.2 210.5l-.1 .2 1.1 .8zM159.1 210.7l1.1 .8-.2 .1z"/>
<path d="M159.1 195.7l.9 1 .2-.1zM159.1 195.7l1.1 .9z"/>
<path d="M159.1 195.7l1.1 .9zM159.1 195.7l1.1 .9-.2 .1z"/>
<path d="M159.1 129.1l.9 1 .2-.2zM159.1 129.1l.1-.1 1 .9z"/>
<path d="M101.5 188.9l-.8 1zM100.5 189.8l1-.9z"/>
<path d="M153.8 189.8l1-.9zM154.8 188.9h.1l-1 1z"/>
<path d="M211.5 193.1l1-1zM212.5 192.1l.1 .1-.9 1z"/>
<path d="M192.1 192.1l-.9 1.1zM192.1 192.1l-.9 1.1z"/>
<path d="M208.9 188.4l1 1.1zM208.9 188.4l1.1 .9z"/>
<path d="M208.9 220l1.1 .9zM208.9 220l1.1 .9z"/>
<path d="M159.2 129l-.1 .1 1.1 .8zM159.1 129.1l1.1 .8-.2 .2z"/>
<path d="M159.1 80.4l.9 1.1 .2-.2zM159.1 80.4l1.1 .9z"/>
</g>
<g fill="none" stroke="#545454" stroke-width=".3">
<circle cx="177.6" cy="106.6" r="2.6"/>
<circle cx="127.5" cy="156.2" r="2.6"/>
<circle cx="128.4" cy="204.1" r="2.6"/>
<circle cx="175.8" cy="203.7" r="2.6"/>
<circle cx="201.6" cy="204.4" r="2.6"/>
</g>
<text font-size="5.2" x="105.1" y="36">ПЛАН ПОСЛЕ РЕКОНСТРУКЦИИ М1:50</text>
<g font-size="5.2" fill="#545454">
<text x="302.3" y="62.2">бетон</text>
<text x="302.2" y="80.9">пенополистеролбетон</text>
<text x="302.2" y="101.7">пенобетон</text>
<text x="302.2" y="120.3">вентканал</text>
<text x="302.1" y="140.9">канализационные</text>
<text x="302.1" y="147.2">коммуникации</text>
</g>
<text font-size="5" x="324.5" y="247.8">ЖК &quot;AVINION&quot;</text>
<g font-size="3.9" fill="#545454">
<text x="176.5" y="107.9">4</text>
<text x="126.5" y="157.6">3</text>
<text x="127.2" y="205.4">2</text>
<text x="174.7" y="205.1">1</text>
<text x="200.3" y="205.7">5</text>
</g>
<g font-size="3.9">
<text x="282.6" y="167.5">ЭКСПЛИКАЦИЯ ПОМЕЩЕНИЙ</text>
<text x="265.5" y="179">1</text>
<text x="278.5" y="179">прихожая</text>
<text x="323.2" y="179">S=3.4 кв.м</text>
<text x="265.8" y="188.1">2</text>
<text x="278.8" y="188.1">сан. узел</text>
<text x="322.6" y="188.1">S=5.3 кв.м</text>
<text x="265.7" y="198.4">3</text>
<text x="278.8" y="198.4">спальня</text>
<text x="322.9" y="198.4">S=8.3 кв.м</text>
<text x="265.8" y="208.4">4</text>
<text x="278.9" y="208.4">кухня-гостиная</text>
<text x="323.4" y="208.4">S=28 кв.м</text>
<text x="265.8" y="218.5">5</text>
<text x="278.8" y="218.5">гардеробная</text>
<text x="322.7" y="218.5">S=1.8 кв.м</text>
</g>
<g font-size="3.3" fill="#545454">
<text x="221.6" y="252.1">Изм</text>
<text x="223" y="256.8">Разраб.</text>
<text x="229.9" y="252.1">Колич</text>
<text x="240.9" y="252">Лист</text>
<text x="249.8" y="252.1">№док.</text>
<text x="260" y="252.1">Подпись</text>
<text x="275.2" y="252.1">Дата</text>
<text x="353.7" y="256.7">Стадия</text>
<text x="370.1" y="256.7">Лист</text>
<text x="385.6" y="256.7">Листов</text>
<text x="223" y="261.6">Чертеж</text>
<text x="223" y="266.5">Т.контр.</text>
<text x="223" y="281.1">Утв.</text>
<text x="223" y="276.1">Н.контр.</text>
</g>
<g font-size="3.2">
<text x="284.9" y="259">Дизайн-проект однокомнатной квартиры в</text>
<text x="357.7" y="263.8">Р</text>
<text x="372.4" y="263.8">4</text>
<text x="389.5" y="263.5">7</text>
<text x="297.4" y="275">План после реконструкции</text>
</g>
<text font-size="3.2" fill="#545454" x="287.4" y="262.9">ЖК &quot;AVINION&quot; общей площадью 50 кв.м</text>
<g font-size="2.9" fill="#545454">
<text x="227.4" y="252.1">.</text>
<text x="238.8" y="252.1">.</text>
</g>
<g font-size="2.4">
<text x="240.7" y="256.5">Сорока Е.Н.</text>
<text x="240.2" y="261.1">Прокопович А.В.</text>
</g>
<g font-size="2.3" fill="#000095">
<text x="159.2" y="107.7" transform="rotate(-90 159.2 107.7)">2600</text>
<text x="159.2" y="165.4" transform="rotate(-90 159.2 165.4)">3570</text>
<text x="125.2" y="188.9">2850</text>
<text x="199.3" y="192.2">1090</text>
<text x="159.2" y="205.5" transform="rotate(-90 159.2 205.5)">800</text>
<text x="209" y="207.3" transform="rotate(-90 209 207.3)">1690</text>
<text x="159.2" y="217.6" transform="rotate(-90 159.2 217.6)">500</text>
</g>
</svg>
